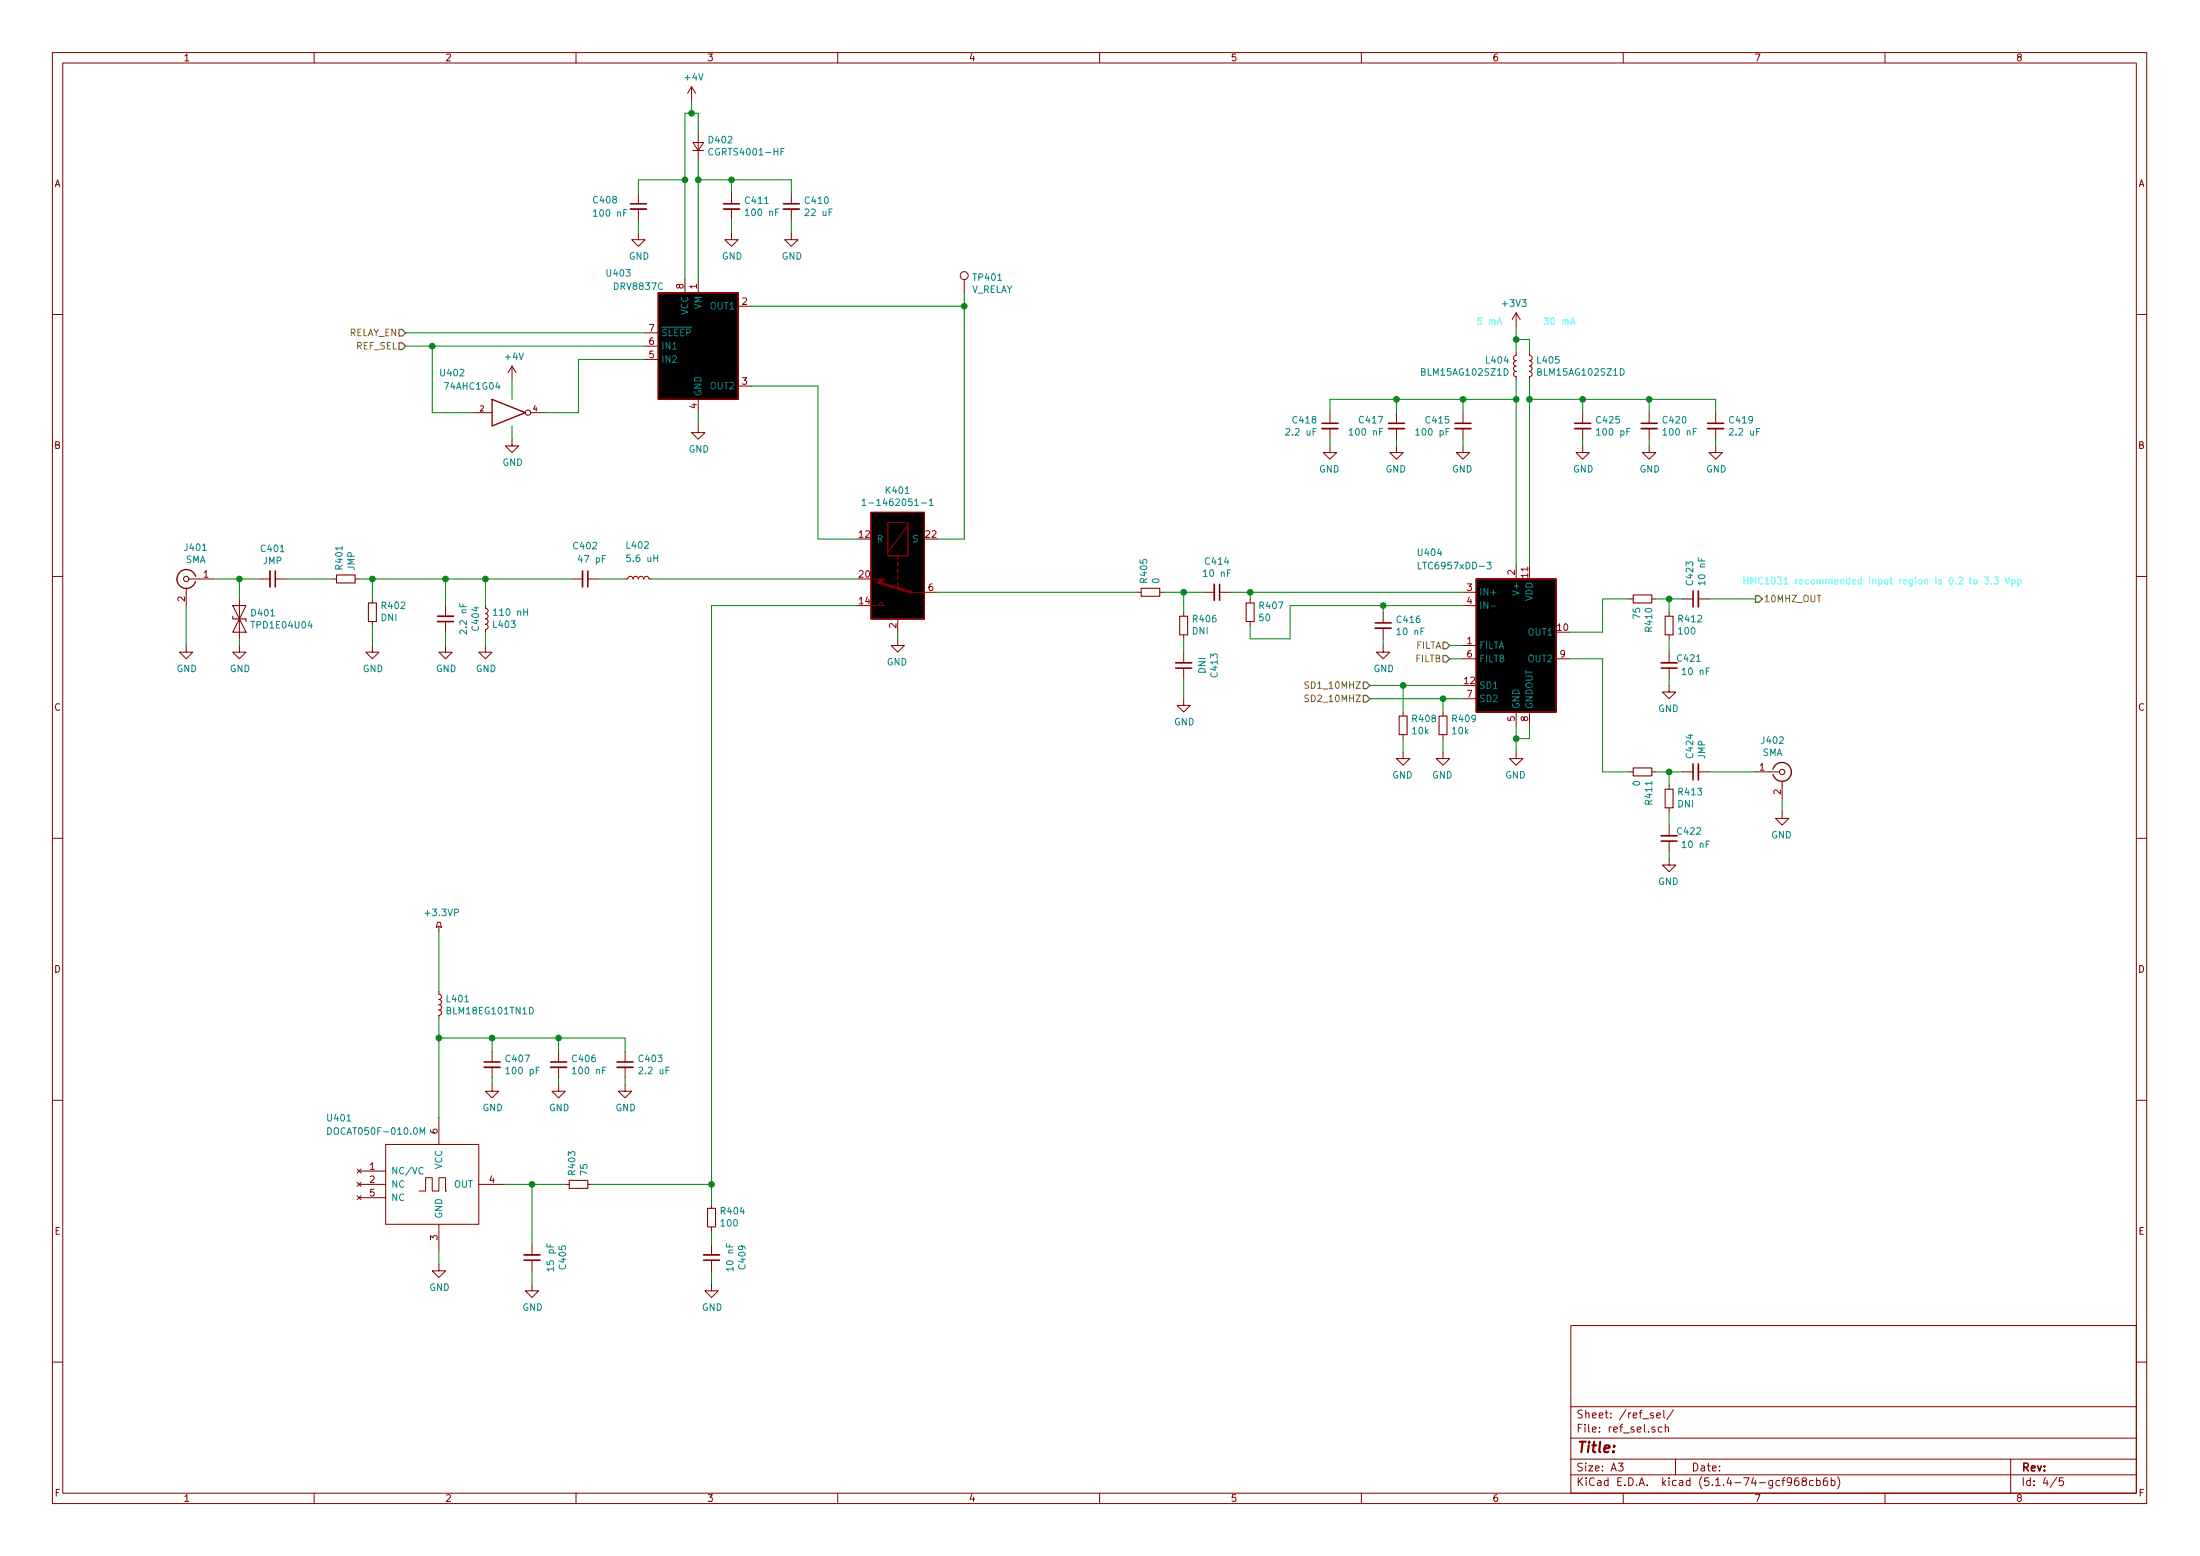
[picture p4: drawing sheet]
<svg xmlns="http://www.w3.org/2000/svg" width="420mm" height="297mm" viewBox="0 0 420 297" stroke-linecap="round" stroke-linejoin="round" font-family="sans-serif">
<g fill="none" stroke="#840000" stroke-width=".19">
<path d="M10 10h400v277h-400zM12 12h396v273.1h-396zM60 10v2M110 10v2M132.1 16.5l-.8 1.3M132.1 16.5v2.6M132.1 16.5l.7 1.3M160 10v2M210 10v2M260 10v2M310 10v2M360 10v2"/>
<path d="M121.9 36.9v2M121.9 39.9v2M132.3 27.2h2.1l-1.1 1.5zM132.3 28.7h2.1M133.3 25.4v5.1M139.7 36.9v2M139.7 39.9v2M151.1 36.9v2M151.1 39.9v2M121.9 44.5v1.3h1.3l-1.3 1.2-1.3-1.2h1.3M130.8 53.4v2.5M133.3 53.4v2.5"/>
<path d="M139.7 44.5v1.3h1.3l-1.3 1.2-1.3-1.2h1.3M141 58.5h2.5M151.1 44.5v1.3h1.3l-1.3 1.2-1.2-1.2h1.2M184.1 53.4v2.5M289.6 59.7v2.6M289.6 59.7l.7 1.3M289.6 59.7l-.8 1.3M10 60h2M90.2 78.8h3.8M97.8 69.9l-.8 1.3M97.8 69.9v2.5M97.8 69.9l.8 1.3"/>
<path d="M101.3 78.8h2.8M123.2 68.6h2.5M123.2 66.1h2.5M123.2 63.5h2.5M133.3 76.2v2.6M141 73.7h2.5M254 78.8v2M266.7 78.8v2M279.4 78.8v2M289.6 67.3v.6l-.3 .1-.2 .3 .1 .4 .4 .2-.3 .1-.2 .3 .1 .4 .4 .2-.3 .1-.2 .3 .1 .4 .4 .2-.3 .1-.2 .3 .1 .4 .4 .2v.5M292.1 67.3v.6l.3 .1 .2 .3-.1 .4-.4 .2 .3 .1 .2 .3-.1 .4-.4 .2 .3 .1 .2 .3-.1 .4-.4 .2 .3 .1 .2 .3-.1 .4-.4 .2v.5M302.3 78.8v2"/>
<path d="M315 78.8v2M327.7 78.8v2M408 60h2M97.8 83.9v1.2h1.3l-1.3 1.3-1.3-1.3h1.3M133.3 81.3v1.3h1.3l-1.3 1.3-1.2-1.3h1.2M254 85.1v1.3h-1.3l1.3 1.3 1.3-1.3h-1.3M254 81.8v2.1M266.7 85.1v1.3h-1.3l1.3 1.3 1.3-1.3h-1.3M266.7 81.8v2.1M279.4 85.1v1.3h-1.3l1.3 1.3 1.3-1.3h-1.3M279.4 81.8v2.1M302.3 85.1v1.3h1.2l-1.2 1.3-1.3-1.3h1.3"/>
<path d="M302.3 81.8v2.1M315 85.1v1.3h1.2l-1.2 1.3-1.3-1.3h1.3M315 81.8v2.1M327.7 85.1v1.3h1.2l-1.2 1.3-1.3-1.3h1.3M327.7 81.8v2.1M10 110h2M35.6 112.3v3.3M36.1 110.5h4.5M45.7 114.3v7.7M49.5 110.5h2.1M52.6 110.5h2M63.5 110.5h.8"/>
<path d="M67.8 110.5h.8M71.1 114.3v.8M71.1 118.7v.7M85.1 115.6v2M85.1 118.7v2M92.7 115.6v.5l.3 .1 .2 .3-.1 .5-.4 .1 .3 .2 .2 .2-.1 .5-.4 .1 .3 .2 .2 .3-.1 .4-.4 .2 .3 .1 .2 .3-.1 .4-.4 .2v.5M109.2 110.5h2.1M112.3 110.5h2M119.4 110.5h.5l.1-.3 .3-.2 .4 .1 .2 .4 .1-.3 .3-.2 .4 .1 .2 .4 .1-.3 .3-.2 .5 .1 .1 .4 .2-.3 .2-.2 .5 .1 .2 .4h.5M166.4 110.5h1.2M166.4 115.6h1.2M168.3 115l.6 .6h-1.3z"/>
<path d="M171.4 118.1v2.6M174 113.1h5.1M217.2 113.1h.7M221.5 113.1h.7M226.1 116.9v.7M229.9 113.1h2M232.9 113.1h2M238.8 114.3v.8M238.8 118.7v.7M264.2 116.9v2M264.2 119.9v2.1M279.4 113.1h2.5"/>
<path d="M279.4 115.6h2.5M289.6 108v2.5M311.1 114.3h.8M315.5 114.3h.7M318.8 116.9v.7M321.3 114.3h2M324.4 114.3h2M408 110h2M35.6 123.2v1.3h1.2l-1.2 1.3-1.3-1.3h1.3M45.7 123.2v1.3h1.3l-1.3 1.3-1.3-1.3h1.3M71.1 123.2v1.3h1.3l-1.3 1.3-1.3-1.3h1.3M85.1 123.2v1.3h1.3l-1.3 1.3-1.3-1.3h1.3"/>
<path d="M92.7 123.2v1.3h1.3l-1.3 1.3-1.3-1.3h1.3M171.4 122v1.2h-1.2l1.2 1.3 1.3-1.3h-1.3M226.1 133.4v1.3h1.2l-1.2 1.2-1.3-1.2h1.3M226.1 121.2v.8M226.1 124.5v2M226.1 127.5v2.1M264.2 123.2v1.3h1.2l-1.2 1.3-1.3-1.3h1.3M268 135.9v.8M275.6 135.9v.8M279.4 123.2h2.5M279.4 125.8h2.5M279.4 133.4h2.5"/>
<path d="M289.6 135.9v2.6M292.1 135.9v2.6M297.2 125.8h2.5M318.8 130.8v1.3h-1.3l1.3 1.3 1.2-1.3h-1.2M318.8 121.2v.8M318.8 124.5v2M318.8 127.5v2.1M268 143.5v1.3h-1.3l1.3 1.3 1.2-1.3h-1.2M268 140.2v.8M275.6 143.5v1.3h-1.3l1.3 1.3 1.3-1.3h-1.3M275.6 140.2v.8M289.6 143.5v1.3h-1.3l1.3 1.3 1.2-1.3h-1.2"/>
<path d="M311.1 147.4h.8M315.5 147.4h.7M318.8 149.9v.8M318.8 154.2v.8M318.8 157.5v2M321.3 147.4h2M324.4 147.4h2M335.3 147.4h4.6M340.4 155v1.2h-1.3l1.3 1.3 1.2-1.3h-1.2M340.4 149.1v3.3M10 160h2M83.6 176.1h.5l.2 1-.5-.3-.5 .3z"/>
<path d="M83.8 176.8v1M318.8 163.9v1.2h-1.3l1.3 1.3 1.2-1.3h-1.2M318.8 160.6v2M408 160h2M83.8 189.3v.5l.4 .1 .1 .3-.1 .4-.4 .2 .4 .1 .1 .3-.1 .4-.4 .2 .4 .1 .1 .3-.1 .4-.4 .2 .4 .1 .1 .3-.1 .5-.4 .1v.5M10 210h2M73.7 218.5h17.7v15.2h-17.7zM83.8 213.4v5.1M94 207v1.3h1.2l-1.2 1.3-1.3-1.3h1.3M94 200.7v2M94 203.7v2.1M106.7 207v1.3h1.2l-1.2 1.3-1.3-1.3h1.3"/>
<path d="M106.7 200.7v2M106.7 203.7v2.1M119.4 207v1.3h1.2l-1.2 1.3-1.3-1.3h1.3M119.4 200.7v2M119.4 203.7v2.1M408 210h2M68.2 223.2l.8 .7M68.2 225.7l.8 .8M68.2 228.3l.8 .7M68.6 226.1h5.1M68.6 223.6h5.1M68.6 228.6h5.1"/>
<path d="M69 223.2l-.8 .7M69 225.7l-.8 .8M69 228.3l-.8 .7M80 227.4h1.3v-2.6h1.2v2.6h1.3v-2.6h1.3v2.6M83.8 233.7v5.1M85.1 227.4h.1M91.4 226.1h5.1M101.6 237.5v2.1M107.9 226.1h.8M112.3 226.1h.7M135.9 229.9v.8M135.9 234.2v.8"/>
<path d="M135.9 237.5v2.1M83.8 241.3v1.3h1.3l-1.3 1.3-1.3-1.3h1.3M101.6 245.1v1.3h1.3l-1.3 1.3-1.3-1.3h1.3M101.6 240.6v2M135.9 245.1v1.3h1.3l-1.3 1.3-1.3-1.3h1.3M135.9 240.6v2M300 253h108v32.1h-108zM10 260h2M300 278.5h108M300 274.5h108M300 268.5h108M309 279.3h1l-.5 .6 .4 .1v.7l-.2 .1-.7-.1"/>
<path d="M315.7 269.8l-.3-.1-.2 .2 .1 .2 .4 .2v.3h-.5M316.4 270.2l.7-.1-.1-.3-.4-.1-.2 .2 .1 .7h.5M317.4 272.5l-.4-.1-.3 .3 .1 .6h.6M317.8 269.2v1.3l.2 .2M318 272.5l.3-.1 .3 .1 .1 .9M318 271.9v1.5M319.6 269.1l-1.3 2M320 278.5v3M384 278.5v6.6M408 260h2M60 285.1v1.9M110 285.1v1.9"/>
<path d="M160 285.1v1.9M210 285.1v1.9M260 285.1v1.9M300 281.5h108M310 285.1v1.9M342.2 282.7l-.3 .3h-.3l-.3-.3 .2-.5 .4-.1 .2 .2a1.19 1.19 0 0 1-.2 1.2l-.4 .1M343.4 282.1l-.4 .1a.96 .96 0 0 0 0 1.4l.5-.1 .1-.5-.3-.3h-.4l-.2 .3M344.4 282.7l-.3-.2 .1-.2 .2-.2 .5 .1 .1 .2-.1 .3h-.5l-.3 .3 .1 .5 .2 .1 .5-.1 .1-.2v-.3l-.3-.3M346.3 282.7l-.4-.1-.3 .3v.6l.3 .1 .4-.1M346.9 282.7l.5-.1 .2 .3-.1 .6h-.6M346.9 282.1v1.5M348.9 282.1l-.5 .2a1.2 1.2 0 0 0 0 1.2l.4 .1 .2-.1 .1-.5-.3-.3h-.4l-.2 .3"/>
<path d="M349.7 282.7l.4-.1 .3 .3v.6l-.3 .1-.4-.1M349.7 282.1v1.5M350.9 281.9a1.71 1.71 0 0 1 0 2.3M360 285.1v1.9M392.8 282l-1.3 2M394 282.1h-.7l-.1 .7 .3-.1h.5l.1 .3-.1 .5-.2 .1-.6-.1"/>
<circle cx="184.1" cy="52.6" r=".76"/>
<circle cx="100.8" cy="78.8" r=".51"/>
</g>
<g fill="none" stroke="#840000" stroke-width=".2">
<path d="M44.4 115.6h2.6l-1.3 2.5zM44.4 117.6v.5h2.6v.6M45.7 118.1l1.3 2.6h-2.6zM64.3 109.8h3.5v1.5h-3.5zM70.4 115.1h1.5v3.6h-1.5zM217.9 112.3h3.6v1.5h-3.6zM225.3 117.6h1.5v3.6h-1.5zM238 115.1h1.5v3.6h-1.5zM311.9 113.6h3.6v1.5h-3.6zM318 117.6h1.5v3.6h-1.5zM267.2 136.7h1.5v3.5h-1.5zM274.8 136.7h1.6v3.5h-1.6z"/>
<path d="M311.9 146.6h3.6v1.5h-3.6zM318 150.7h1.5v3.5h-1.5zM108.7 225.3h3.6v1.6h-3.6zM135.1 230.7h1.6v3.5h-1.6z"/>
<circle cx="35.6" cy="110.5" r=".51"/>
<circle cx="340.4" cy="147.4" r=".51"/>
</g>
<g fill="none" stroke="#840000" stroke-width=".33">
<path d="M120.4 39.9h3M138.2 39.9h3M149.6 39.9h3.1M252.5 81.8h3M265.2 81.8h3M277.9 81.8h3M300.7 81.8h3.1M313.4 81.8h3.1M326.1 81.8h3.1M51.6 109v3.1M83.6 117.6h3M111.3 109v3.1"/>
<path d="M231.9 111.5v3.1M262.6 119.9h3.1M324.4 112.8v3.1M224.5 126.5h3.1M317.2 126.5h3.1M317.2 159.5h3.1M324.4 145.8v3.1M92.5 203.7h3M105.2 203.7h3M117.9 203.7h3M100.1 239.6h3M134.4 239.6h3"/>
</g>
<g fill="none" stroke="#840000" stroke-width=".3">
<path d="M120.4 38.9h3M138.2 38.9h3M149.6 38.9h3.1M252.5 80.8h3M265.2 80.8h3M277.9 80.8h3M300.7 80.8h3.1M313.4 80.8h3.1M326.1 80.8h3.1M52.6 109v3.1M83.6 118.7h3M112.3 109v3.1"/>
<path d="M232.9 111.5v3.1M262.6 118.9h3.1M323.3 112.8v3.1M224.5 127.5h3.1M317.2 127.5h3.1M323.3 145.8v3.1M317.2 160.6h3.1M92.5 202.7h3M105.2 202.7h3M117.9 202.7h3M100.1 240.6h3M134.4 240.6h3"/>
</g>
<g fill="none" stroke="#008484" stroke-width=".19">
<path d="M136.1 28.5a.6 .6 0 0 0-.8 .4 .6 .6 0 0 0 .6 .7l.2-.1M149.8 28.3h-.7v1.3M287.3 70.4a.64 .64 0 0 1 .7 .6 .64 .64 0 0 1-.7 .6zM309.4 70.4a.64 .64 0 0 1 .8 .6 .64 .64 0 0 1-.8 .6zM164.7 95.6l.3-.4v1.3M164.7 96.5h.7M165.9 96h1M176 96h.9M177.5 95.6l.4-.4v1.3M177.5 96.5h.7M270.9 107.3v1.3h.6M284 107.3h.8l-.4 .5 .3 .1 .1 .5-.3 .2-.5-.1"/>
<path d="M284.8 115.7h.9M62.6 215.3a.64 .64 0 0 1 .7 .6 .64 .64 0 0 1-.7 .6zM80.2 216.5v-1.2l.5 .9 .4-.9v1.2M80.8 223a.51 .51 0 0 0-.6 0 .51 .51 0 0 0-.2 .6l.2 .5 .6-.1"/>
</g>
<g fill="none" stroke="#840000" stroke-width=".25">
<path d="M125.7 55.9h15.3v20.3h-15.3zM94 76.2l6.3 2.6-6.3 2.5zM166.4 97.8h10.1v20.3h-10.1zM169.5 99.7h3.9v6.4h-3.9zM37.3 110a1.8 1.8 0 0 0-2.7-1 1.8 1.8 0 0 0-.1 2.9 1.8 1.8 0 0 0 2.8-.9M171.4 106.1v.6M171.4 107.4v.6M171.4 108.6v.7M171.4 109.9v.6M171.4 111.2v.6M173.4 100.4l-3.9 5M281.9 110.5h15.3v25.4h-15.3z"/>
<path d="M338.6 146.8a1.8 1.8 0 0 1 2-1.2 1.8 1.8 0 0 1 1.5 1.8M342.1 147.4a1.8 1.8 0 0 1-1.5 1.8 1.8 1.8 0 0 1-2-1.3"/>
</g>
<path d="M125.7 55.9h15.3v20.3h-15.3zM166.4 97.8h10.1v20.3h-10.1zM281.9 110.5h15.3v25.4h-15.3z" fill="#000" stroke="#000" stroke-width=".19"/>
<path d="M167.6 111.2l6.4 1.9" fill="none" stroke="#840000" stroke-width=".51"/>
<path d="M167.6 110.5h1.3l-.6 .7z" fill="#840000" stroke="#840000" stroke-width=".19"/>
<g fill="none" stroke="#008400" stroke-width=".19">
<path d="M132.1 19.1v2.5M130.8 34.3h-8.9v2.6M133.3 34.3h17.8v2.6M133.3 25.4v-3.8h-2.5v31.8M133.3 30.5v22.9M139.7 34.3v2.6M121.9 41.9v2.6M139.7 41.9v2.6M143.5 58.5h40.6M151.1 41.9v2.6M184.1 55.9v47h-5M77.5 66.1h45.7"/>
<path d="M77.5 63.5h45.7M82.5 66.1v12.7h7.7M97.8 72.4v3.8M123.2 68.6h-12.7v10.2h-6.4M133.3 78.8v2.5M143.5 73.7h12.7v29.2h7.6M266.7 76.2v2.6M279.4 76.2v2.6M289.6 76.2h-35.6v2.6M289.6 64.8h2.5v2.5M289.6 62.3v5M289.6 72.4v35.6"/>
<path d="M292.1 76.2h35.6v2.6M292.1 72.4v35.6M302.3 76.2v2.6M315 76.2v2.6M97.8 81.3v2.6M254 83.9v1.2M266.7 83.9v1.2M279.4 83.9v1.2M302.3 83.9v1.2M315 83.9v1.2M327.7 83.9v1.2M35.6 115.6v7.6"/>
<path d="M40.6 110.5h8.9M45.7 110.5v3.8M54.6 110.5h8.9M68.6 110.5h40.6M71.1 110.5v3.8M71.1 119.4v3.8M85.1 110.5v5.1M92.7 110.5v5.1M114.3 110.5h5.1M124.5 110.5h39.3M163.8 115.6h-27.9v114.3M179.1 113.1h38.1"/>
<path d="M222.2 113.1h7.7M226.1 113.1v3.8M234.9 113.1h44.5M238.8 113.1v1.2M264.2 115.6v1.3M279.4 115.6h-33v6.4h-7.6v-2.6M311.1 114.3h-5v6.4h-6.4M316.2 114.3h5.1M318.8 114.3v2.6M326.4 114.3h8.9M45.7 122v1.2M85.1 120.7v2.5"/>
<path d="M92.7 120.7v2.5M171.4 120.7v1.3M226.1 122v2.5M226.1 129.6v3.8M261.6 130.8h17.8M261.6 133.4h17.8M264.2 122v1.2M268 130.8v5.1M275.6 133.4v2.5M276.9 125.8h2.5M276.9 123.2h2.5M289.6 138.5v5"/>
<path d="M292.1 138.5v2.5h-2.5M299.7 125.8h6.4v21.6h5M318.8 122v2.5M318.8 129.6v1.2M268 141v2.5M275.6 141v2.5M316.2 147.4h5.1M318.8 147.4v2.5M318.8 155v2.5M326.4 147.4h8.9M340.4 152.4v2.6M83.8 177.8v11.5"/>
<path d="M318.8 162.6v1.3M83.8 198.2h35.6v2.5M83.8 194.3v19.1M94 198.2v2.5M106.7 198.2v2.5M94 205.8v1.2M106.7 205.8v1.2M119.4 205.8v1.2M83.8 238.8v2.5M96.5 226.1h11.4M101.6 226.1v11.4M113 226.1h22.9"/>
<path d="M135.9 235v2.5M101.6 242.6v2.5M135.9 242.6v2.5"/>
</g>
<path d="M249.9 132.8l-.5-.1-.2 .2 .1 .3 .6 .3v.3l-.2 .1h-.5M249.9 130.2l-.5-.1-.2 .3 .1 .3 .6 .2v.4l-.2 .1h-.5" fill="none" stroke="#848400" stroke-width=".19"/>
<path d="M76.2 62.9h.6l.7 .6-.7 .7h-.6zM76.2 65.4h.6l.7 .7-.7 .6h-.6zM335.3 113.7h.6l.6 .6-.6 .7h-.6zM260.3 132.8h.7l.6 .6-.6 .6h-.7zM260.3 130.2h.7l.6 .6-.6 .7h-.7zM275.6 122.6h.6l.7 .6-.7 .7h-.6zM275.6 125.1h.6l.7 .7-.7 .6h-.6z" fill="none" stroke="#848400" stroke-width=".25"/>
<g fill="none" stroke="#0ff" stroke-width=".19">
<path d="M299.9 61.9l.4-1.2 .5 1.2M300 61.6h.6M376.1 110.6h.5M376.3 110.2v1.1l.3 .2M377.1 110.7l.3-.1 .2 .3-.1 .5-.3 .1-.2-.2zM379 110.2h.8l-.4 .5 .3 .1 .1 .4-.2 .3-.6-.2M380.3 111.3v.2M380.8 110.2h.8l-.4 .5 .4 .1v.5l-.2 .2-.6-.2M382.9 110.2l.5 1.3 .4-1.3M384.2 110.7l.4-.1 .2 .3-.1 .5h-.5M384.2 110.6v1.3M385.4 110.7l.3-.1 .3 .3-.1 .5h-.5"/>
<path d="M385.4 110.6v1.3"/>
</g>
<g fill="#008400" stroke="#008400" stroke-width=".25">
<circle cx="266.7" cy="76.2" r=".51"/>
<circle cx="45.7" cy="110.5" r=".51"/>
<circle cx="184.2" cy="58.5" r=".51"/>
<circle cx="133.3" cy="34.3" r=".51"/>
<circle cx="130.8" cy="34.3" r=".51"/>
<circle cx="132.1" cy="21.6" r=".51"/>
<circle cx="289.6" cy="141" r=".51"/>
<circle cx="85.1" cy="110.5" r=".51"/>
<circle cx="83.8" cy="198.2" r=".51"/>
<circle cx="318.8" cy="147.4" r=".51"/>
<circle cx="92.7" cy="110.5" r=".51"/>
<circle cx="279.4" cy="76.2" r=".51"/>
<circle cx="71.1" cy="110.5" r=".51"/>
<circle cx="275.6" cy="133.4" r=".51"/>
<circle cx="139.7" cy="34.3" r=".51"/>
<circle cx="135.9" cy="226.1" r=".51"/>
<circle cx="82.6" cy="66.1" r=".51"/>
<circle cx="101.6" cy="226.1" r=".51"/>
<circle cx="289.6" cy="76.2" r=".51"/>
<circle cx="268" cy="130.8" r=".51"/>
<circle cx="315" cy="76.2" r=".51"/>
<circle cx="318.8" cy="114.3" r=".51"/>
<circle cx="94" cy="198.2" r=".51"/>
<circle cx="289.6" cy="64.8" r=".51"/>
<circle cx="264.2" cy="115.6" r=".51"/>
<circle cx="302.3" cy="76.2" r=".51"/>
<circle cx="226.1" cy="113.1" r=".51"/>
<circle cx="238.8" cy="113.1" r=".51"/>
<circle cx="292.1" cy="76.2" r=".51"/>
<circle cx="106.7" cy="198.2" r=".51"/>
</g>
<text font-size="2.8" fill="#840000" x="301" y="277.3">Title:</text>
<g font-size="2.1" fill="#840000">
<text x="301" y="273.5">File: ref_sel.sch</text>
<text x="301" y="270.8">Sheet: /ref_sel/</text>
<text x="301" y="280.9">Size: A3</text>
<text x="323" y="280.9">Date:</text>
<text x="386" y="280.9">Rev:</text>
<text x="301" y="283.7">KiCad E.D.A. kicad (5.1.4-74-gcf968cb6b)</text>
<text x="386" y="283.7">Id: 4/5</text>
</g>
<g font-size="1.8" fill="#840000">
<text x="35" y="11.7">1</text>
<text x="85" y="11.7">2</text>
<text x="135" y="11.7">3</text>
<text x="185" y="11.7">4</text>
<text x="235" y="11.7">5</text>
<text x="285" y="11.7">6</text>
<text x="335" y="11.7">7</text>
<text x="385" y="11.7">8</text>
<text x="10.4" y="35.7">A</text>
<text x="408.4" y="35.7">A</text>
<text x="130.6" y="55.1" transform="rotate(-90 130.6 55.1)">8</text>
<text x="133.1" y="55.1" transform="rotate(-90 133.1 55.1)">1</text>
<text x="141.8" y="58.2">2</text>
<text x="124" y="65.8">6</text>
<text x="124" y="63.3">7</text>
<text x="124" y="68.4">5</text>
<text x="133.1" y="78" transform="rotate(-90 133.1 78)">4</text>
<text x="141.8" y="73.4">3</text>
<text x="10.4" y="85.7">B</text>
<text x="408.4" y="85.7">B</text>
<text x="164.1" y="102.7">12</text>
<text x="176.8" y="102.7">22</text>
<text x="38.9" y="110.3">1</text>
<text x="164.1" y="110.3">20</text>
<text x="177.3" y="112.8">6</text>
<text x="280.2" y="112.8">3</text>
<text x="289.3" y="109.7" transform="rotate(-90 289.3 109.7)">2</text>
<text x="291.8" y="110.2" transform="rotate(-90 291.8 110.2)">11</text>
<text x="35.3" y="114.8" transform="rotate(-90 35.3 114.8)">2</text>
<text x="164.1" y="115.4">14</text>
<text x="171.2" y="119.9" transform="rotate(-90 171.2 119.9)">2</text>
<text x="280.2" y="115.4">4</text>
<text x="280.2" y="123">1</text>
<text x="280.2" y="125.5">6</text>
<text x="297.5" y="120.4">10</text>
<text x="298" y="125.5">9</text>
<text x="279.7" y="130.6">12</text>
<text x="10.4" y="135.7">C</text>
<text x="280.2" y="133.1">7</text>
<text x="289.3" y="137.7" transform="rotate(-90 289.3 137.7)">5</text>
<text x="291.8" y="137.7" transform="rotate(-90 291.8 137.7)">8</text>
<text x="408.4" y="135.7">C</text>
<text x="336.1" y="147.1">1</text>
<text x="340.1" y="151.6" transform="rotate(-90 340.1 151.6)">2</text>
<text x="10.4" y="185.7">D</text>
<text x="408.4" y="185.7">D</text>
<text x="83.6" y="216.4" transform="rotate(-90 83.6 216.4)">6</text>
<text x="70.6" y="223.3">1</text>
<text x="70.6" y="225.8">2</text>
<text x="93.5" y="225.8">4</text>
<text x="70.6" y="228.4">5</text>
<text x="10.4" y="235.7">E</text>
<text x="83.6" y="236.7" transform="rotate(-90 83.6 236.7)">3</text>
<text x="408.4" y="235.7">E</text>
<text x="10.5" y="285.7">F</text>
<text x="35" y="286.7">1</text>
<text x="85" y="286.7">2</text>
<text x="135" y="286.7">3</text>
<text x="185" y="286.7">4</text>
<text x="235" y="286.7">5</text>
<text x="285" y="286.7">6</text>
<text x="335" y="286.7">7</text>
<text x="385" y="286.7">8</text>
<text x="408.5" y="285.7">F</text>
</g>
<g font-size="1.8" fill="#008484">
<text x="130.9" y="15.4">+4V</text>
<text x="135.5" y="27.4">D402</text>
<text x="136" y="29.7">CGRTS4001-HF</text>
<text x="113.4" y="38.8">C408</text>
<text x="113.7" y="41.4">100 nF</text>
<text x="142.4" y="38.9">C411</text>
<text x="142.7" y="41.2">100 nF</text>
<text x="153.9" y="38.9">C410</text>
<text x="154" y="41.2">22 uF</text>
<text x="116" y="52.8">U403</text>
<text x="120.1" y="49.6">GND</text>
<text x="137.9" y="49.6">GND</text>
<text x="149.3" y="49.6">GND</text>
<text x="186" y="53.6">TP401</text>
<text x="117.4" y="55.3">DRV8837C</text>
<text x="134" y="59.1" transform="rotate(-90 134 59.1)">VM</text>
<text x="135.7" y="59.1">OUT1</text>
<text x="185.5" y="55.9">V_RELAY</text>
<text x="287.1" y="58.6">+3V3</text>
<text x="126.2" y="64.2">SLEEP</text>
<text x="131.4" y="60.2" transform="rotate(-90 131.4 60.2)">VCC</text>
<text x="84.3" y="71.8">U402</text>
<text x="96.6" y="68.7">+4V</text>
<text x="126.2" y="69.3">IN2</text>
<text x="126.2" y="66.7">IN1</text>
<text x="271.8" y="71.7">BLM15AG102SZ1D</text>
<text x="283.9" y="69.4">L404</text>
<text x="293.7" y="69.4">L405</text>
<text x="294" y="71.7">BLM15AG102SZ1D</text>
<text x="85.1" y="74.4">74AHC1G04</text>
<text x="134" y="75.7" transform="rotate(-90 134 75.7)">GND</text>
<text x="135.7" y="74.3">OUT2</text>
<text x="245.9" y="83.1">2.2 uF</text>
<text x="247" y="80.8">C418</text>
<text x="258.1" y="83.1">100 nF</text>
<text x="259.7" y="80.8">C417</text>
<text x="270.8" y="83.1">100 pF</text>
<text x="272.4" y="80.8">C415</text>
<text x="305" y="80.8">C425</text>
<text x="305.3" y="83.1">100 pF</text>
<text x="317.7" y="80.8">C420</text>
<text x="318" y="83.1">100 nF</text>
<text x="330.4" y="80.8">C419</text>
<text x="330.6" y="83.1">2.2 uF</text>
<text x="96" y="88.9">GND</text>
<text x="131.5" y="86.4">GND</text>
<text x="169.3" y="94.3">K401</text>
<text x="251.9" y="90.2">GND</text>
<text x="264.6" y="90.2">GND</text>
<text x="277.3" y="90.2">GND</text>
<text x="300.4" y="90.2">GND</text>
<text x="313.1" y="90.2">GND</text>
<text x="325.8" y="90.2">GND</text>
<text x="166.4" y="96.6">1-1462051-1</text>
<text x="35.4" y="105.2">J401</text>
<text x="35.4" y="107.5">SMA</text>
<text x="50" y="105.4">C401</text>
<text x="50.3" y="107.7">JMP</text>
<text x="109.7" y="104.9">C402</text>
<text x="110.7" y="107.4">47 pF</text>
<text x="119.8" y="104.7">L402</text>
<text x="120" y="107.3">5.6 uH</text>
<text x="167.4" y="103.5">R</text>
<text x="174.3" y="103.5">S</text>
<text x="230.3" y="107.8">C414</text>
<text x="270.9" y="106.1">U404</text>
<text x="65.4" y="108.6" transform="rotate(-90 65.4 108.6)">R401</text>
<text x="67.7" y="108.9" transform="rotate(-90 67.7 108.9)">JMP</text>
<text x="219.1" y="111.1" transform="rotate(-90 219.1 111.1)">R405</text>
<text x="221.4" y="111.4" transform="rotate(-90 221.4 111.4)">0</text>
<text x="230.1" y="110.1">10 nF</text>
<text x="271.6" y="108.7">LTC6957xDD-3</text>
<text x="282.4" y="113.7">IN+</text>
<text x="290.2" y="113.2" transform="rotate(-90 290.2 113.2)">V+</text>
<text x="323.4" y="111.6" transform="rotate(-90 323.4 111.6)">C423</text>
<text x="325.7" y="111.4" transform="rotate(-90 325.7 111.4)">10 nF</text>
<text x="48.1" y="117.7">D401</text>
<text x="48.4" y="120">TPD1E04U04</text>
<text x="72.8" y="118.6">DNI</text>
<text x="73" y="116.3">R402</text>
<text x="94.3" y="119.9">L403</text>
<text x="94.6" y="117.6">110 nH</text>
<text x="228" y="118.8">R406</text>
<text x="240.6" y="118.6">50</text>
<text x="240.7" y="116.3">R407</text>
<text x="266.9" y="118.9">C416</text>
<text x="282.4" y="116.2">IN-</text>
<text x="292.7" y="114.8" transform="rotate(-90 292.7 114.8)">VDD</text>
<text x="313.2" y="118.1" transform="rotate(-90 313.2 118.1)">75</text>
<text x="320.7" y="118.8">R412</text>
<text x="89.2" y="120.7" transform="rotate(-90 89.2 120.7)">2.2 nF</text>
<text x="91.5" y="120.3" transform="rotate(-90 91.5 120.3)">C404</text>
<text x="227.7" y="121.1">DNI</text>
<text x="267.1" y="121.2">10 nF</text>
<text x="282.4" y="123.9">FILTA</text>
<text x="291.9" y="121.3">OUT1</text>
<text x="315.5" y="120.5" transform="rotate(-90 315.5 120.5)">R410</text>
<text x="320.7" y="121.1">100</text>
<text x="33.7" y="128.3">GND</text>
<text x="43.9" y="128.3">GND</text>
<text x="69.3" y="128.3">GND</text>
<text x="83.3" y="128.3">GND</text>
<text x="90.9" y="128.3">GND</text>
<text x="169.4" y="127">GND</text>
<text x="230.3" y="128.6" transform="rotate(-90 230.3 128.6)">DNI</text>
<text x="232.6" y="129.1" transform="rotate(-90 232.6 129.1)">C413</text>
<text x="262.3" y="128.3">GND</text>
<text x="282.4" y="131.5">SD1</text>
<text x="282.4" y="126.4">FILTB</text>
<text x="291.9" y="126.4">OUT2</text>
<text x="320.5" y="126.3">C421</text>
<text x="321.5" y="128.9">10 nF</text>
<text x="269.9" y="137.9">R408</text>
<text x="277.5" y="137.9">R409</text>
<text x="282.4" y="134">SD2</text>
<text x="290.2" y="135.4" transform="rotate(-90 290.2 135.4)">GND</text>
<text x="292.7" y="135.4" transform="rotate(-90 292.7 135.4)">GNDOUT</text>
<text x="316.7" y="135.9">GND</text>
<text x="224.2" y="138.5">GND</text>
<text x="269.8" y="140.2">10k</text>
<text x="277.4" y="140.2">10k</text>
<text x="336.6" y="142">J402</text>
<text x="265.9" y="148.6">GND</text>
<text x="273.5" y="148.6">GND</text>
<text x="287.5" y="148.6">GND</text>
<text x="323.4" y="144.6" transform="rotate(-90 323.4 144.6)">C424</text>
<text x="325.7" y="144.9" transform="rotate(-90 325.7 144.9)">JMP</text>
<text x="336.6" y="144.3">SMA</text>
<text x="313.2" y="150" transform="rotate(-90 313.2 150)">0</text>
<text x="315.5" y="153.5" transform="rotate(-90 315.5 153.5)">R411</text>
<text x="320.4" y="154.1">DNI</text>
<text x="320.7" y="151.8">R413</text>
<text x="320.5" y="159.3">C422</text>
<text x="321.5" y="161.9">10 nF</text>
<text x="338.3" y="160.1">GND</text>
<text x="316.7" y="168.9">GND</text>
<text x="81.4" y="174.9">+3.3VP</text>
<text x="85.4" y="191.3">L401</text>
<text x="85.6" y="193.6">BLM18EG101TN1D</text>
<text x="96.7" y="202.8">C407</text>
<text x="109.4" y="202.8">C406</text>
<text x="122.1" y="202.8">C403</text>
<text x="97" y="205.1">100 pF</text>
<text x="109.7" y="205.1">100 nF</text>
<text x="122.4" y="205.1">2.2 uF</text>
<text x="62.7" y="214.1">U401</text>
<text x="92.2" y="212.1">GND</text>
<text x="104.9" y="212.1">GND</text>
<text x="117.6" y="212.1">GND</text>
<text x="63.4" y="216.6">DOCAT050F-010.0M</text>
<text x="74.7" y="224.2">NC/VC</text>
<text x="74.7" y="226.7">NC</text>
<text x="84.5" y="223.2" transform="rotate(-90 84.5 223.2)">VCC</text>
<text x="86.7" y="226.7">OUT</text>
<text x="109.9" y="224.2" transform="rotate(-90 109.9 224.2)">R403</text>
<text x="112.2" y="224.3" transform="rotate(-90 112.2 224.3)">75</text>
<text x="74.7" y="229.3">NC</text>
<text x="84.5" y="232.7" transform="rotate(-90 84.5 232.7)">GND</text>
<text x="137.8" y="231.8">R404</text>
<text x="137.8" y="234.1">100</text>
<text x="105.8" y="242.4" transform="rotate(-90 105.8 242.4)">15 pF</text>
<text x="108.1" y="242.2" transform="rotate(-90 108.1 242.2)">C405</text>
<text x="140.1" y="242.4" transform="rotate(-90 140.1 242.4)">10 nF</text>
<text x="142.4" y="242.2" transform="rotate(-90 142.4 242.2)">C409</text>
<text x="82" y="246.4">GND</text>
<text x="99.8" y="250.2">GND</text>
<text x="134.1" y="250.2">GND</text>
</g>
<g font-size="1.8" fill="#848400">
<text x="66.5" y="64.2">RELAY_EN</text>
<text x="68" y="66.7">REF_SEL</text>
<text x="336.8" y="115">10MHZ_OUT</text>
<text x="270.3" y="123.9">FILTA</text>
<text x="249.9" y="131.5">SD1_10MHZ</text>
<text x="270.3" y="126.4">FILTB</text>
<text x="249.9" y="134">SD2_10MHZ</text>
</g>
<g font-size="1.8" fill="#0ff">
<text x="282.7" y="62">5 mA</text>
<text x="294.6" y="62">30 mA</text>
<text x="332.7" y="111.5">HMC1031 recommended input region is 0.2 to 3.3 Vpp</text>
</g>
<g font-size="1.4" fill="#840000">
<text x="91.7" y="78.5">2</text>
<text x="101.9" y="78.5">4</text>
</g>
</svg>
